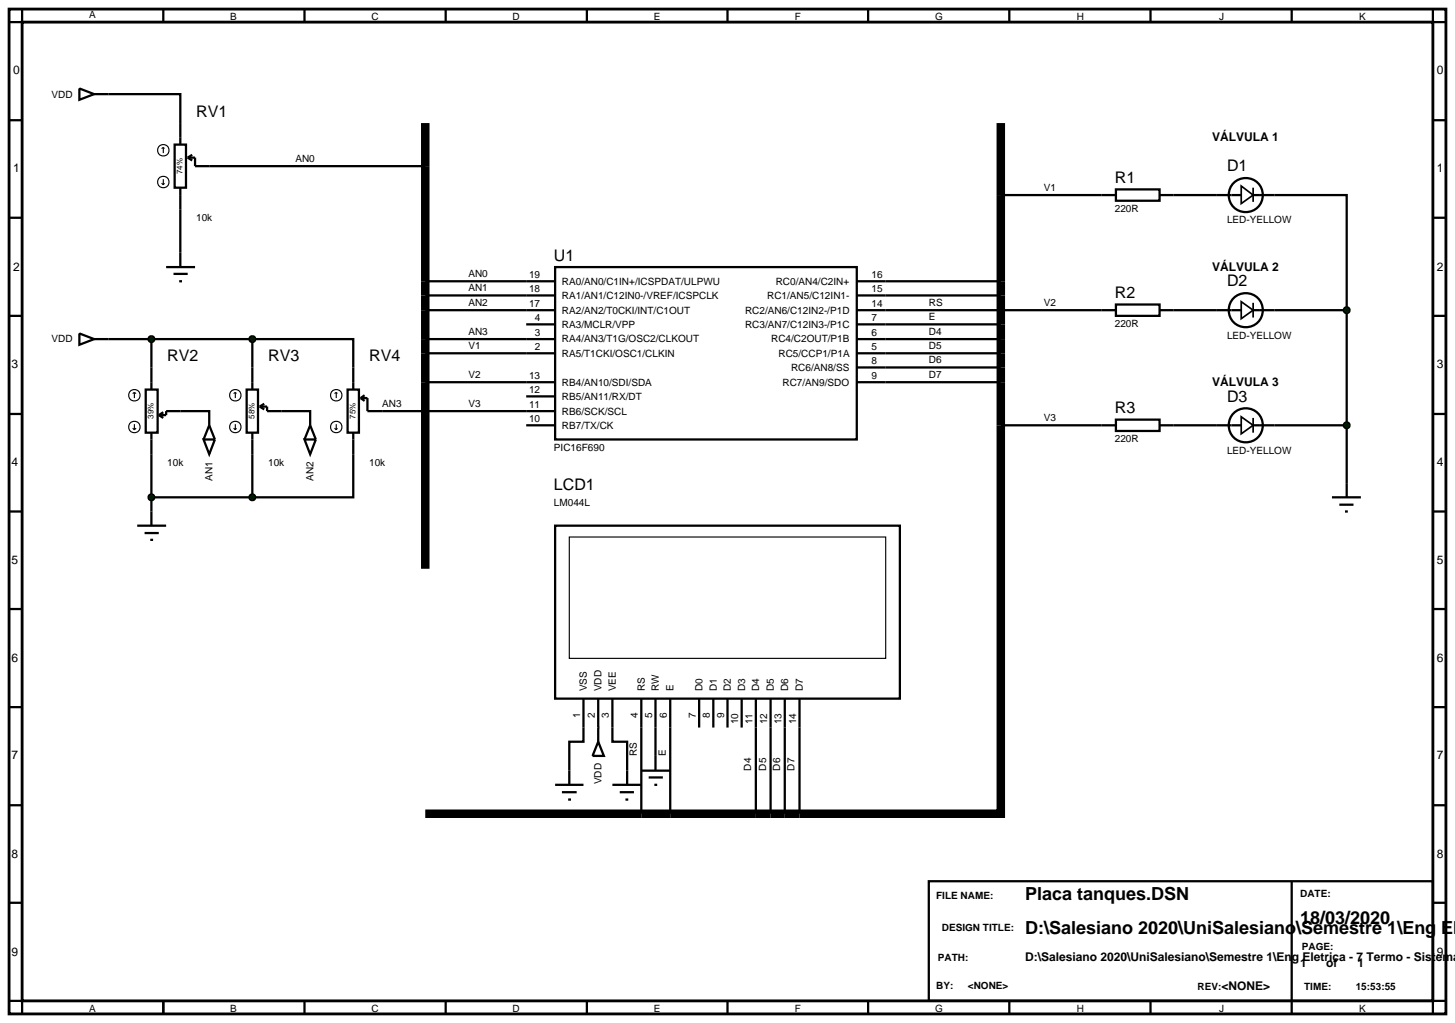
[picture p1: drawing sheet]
<svg xmlns="http://www.w3.org/2000/svg" width="257mm" height="180mm" viewBox="0 0 257 180" stroke-linecap="round" stroke-linejoin="round" font-family="sans-serif">
<path d="M1.6 1.6h253.4v177.2h-253.4zM3.9 3.9h248.8v172.6h-248.8z" fill="none" stroke="#000" stroke-width=".5"/>
<g fill="none" stroke="#000" stroke-width=".4">
<path d="M3.9 1.6v2.3h-2.3M14 15.6l2.6 1-2.6 1zM16.6 16.6h15.2v8.9M28.8 1.6v2.3M53.7 1.6v2.3M78.6 1.6v2.3M103.5 1.6v2.3M128.3 1.6v2.3M153.1 1.6v2.3M178 1.6v2.3M202.9 1.6v2.3M227.8 1.6v2.3"/>
<path d="M252.7 1.6v2.3h2.3M1.6 21.2h2.3M1.6 38.4h2.3M30.8 25.5h2v7.6h-2zM31.8 33.1v14M33.1 27.8h1.3v1.5h40.6M33.1 27.8l.8 .5M33.9 27.3l-.8 .5M176.5 34.4h17.8M207 34.4h7.6M224.8 34.4h12.7v20.3M252.7 21.2h2.3"/>
<path d="M252.7 38.4h2.3M1.6 55.7h2.3M14 58.8l2.6 1-2.6 1zM16.6 59.8h27.9M26.7 59.8v8.9M29.3 47.1h5.1M30.6 48.3h2.5M31.6 49.6h.5M44.5 59.8h17.8v8.9M44.5 59.8v8.9M75 49.6h22.9M75 52.1h22.9"/>
<path d="M75 54.7h22.9M75 59.8h22.9M92.8 57.2h5.1M97.9 47.1h53.2v30.4h-53.2zM151.1 49.6h25.4M151.1 52.1h25.4M151.1 54.7h43.2M151.1 59.8h25.4M151.1 57.2h25.4M207 54.7h7.6M224.8 54.7h12.7M237.5 54.7v30.5"/>
<path d="M252.7 55.7h2.3M1.6 73h2.3M25.7 68.7h2.1v7.6h-2.1zM26.7 76.3v13.9M28 73.2h1.3v-.7h7.6v2.5M28 73.2l.8 .5M28.8 72.7l-.8 .5M43.5 68.7h2v7.6h-2zM44.5 76.3v11.4M45.8 71.7h1.3v.8h7.6v2.5M45.8 71.7l.8 .5M46.6 71.2l-.8 .5"/>
<path d="M61.3 68.7h2v7.6h-2zM62.3 76.3v11.4h-17.8M63.6 70.2h1.2v2.3h33.1M63.6 70.2l.7 .5M64.3 69.7l-.7 .5M75 62.3h22.9M75 67.4h22.9M92.8 75h5.1M92.8 69.9h5.1M151.1 62.3h25.4M151.1 67.4h25.4M151.1 64.8h25.4"/>
<path d="M176.5 75h17.8M207 75h7.6M224.8 75h12.7M252.7 73h2.3M1.6 90.2h2.3M26.7 87.7h17.8M252.7 90.2h2.3M1.6 107.4h2.3M252.7 107.4h2.3M1.6 124.7h2.3M102.9 128.3v2.5h-2.5v5.1M108 128.3v2.5h2.6v5.1"/>
<path d="M113.1 128.3v15.2M115.6 128.3v5M118.2 128.3v15.2M133.3 128.3v15.2M135.9 128.3v15.2M138.4 128.3v15.2M141 128.3v15.2M252.7 124.7h2.3M1.6 142h2.3M1.6 159.2h2.3M163.8 155.4h88.9v21.1h-88.9zM227.8 155.4v23.4"/>
<path d="M252.7 142h2.3M252.7 159.2h2.3M1.6 176.5h2.3v2.3M28.8 176.5v2.3M53.7 176.5v2.3M78.6 176.5v2.3M103.5 176.5v2.3M128.3 176.5v2.3M153.1 176.5v2.3M178 176.5v2.3M202.9 176.5v2.3M255 176.5h-2.3v2.3"/>
</g>
<path d="M75 21.7v78.6M176.5 21.7v121.8h-101.5" fill="none" stroke="#000" stroke-width="1.5" stroke-linecap="butt"/>
<g fill="none" stroke="#000" stroke-width=".2">
<path d="M28.5 32.3l.3 .3M28.8 26l-.3 .2M28.8 26l.2 .2M28.8 26v1M28.8 31.6v1M29 32.3l-.2 .3M23.4 75.5l.3 .3M23.7 69.2l-.3 .2M23.7 69.2l.3 .2M23.7 69.2v1M23.7 74.8v1M24 75.5l-.3 .3"/>
<path d="M41.2 75.5l.3 .3M41.5 69.2l-.3 .2M41.5 69.2l.2 .2M41.5 69.2v1M41.5 74.8v1M41.7 75.5l-.2 .3M59 75.5l.3 .3M59.3 69.2l-.3 .2M59.3 69.2l.2 .2M59.3 69.2v1M59.3 74.8v1M59.5 75.5l-.2 .3"/>
<circle cx="28.8" cy="26.5" r="1.01"/>
<circle cx="28.8" cy="32.1" r="1.01"/>
<circle cx="23.7" cy="69.7" r="1.01"/>
<circle cx="23.7" cy="75.3" r="1.01"/>
<circle cx="41.5" cy="69.7" r="1.01"/>
<circle cx="41.5" cy="75.3" r="1.01"/>
<circle cx="59.3" cy="69.7" r="1.01"/>
<circle cx="59.3" cy="75.3" r="1.01"/>
</g>
<g fill="#004000" stroke="#000" stroke-width=".4">
<path d="M44.1 59.5l.4-.2-.5 .5zM44.5 59.3l.4 .2 .1 .3zM44.5 60.3l.5-.5-.1 .3zM44 59.8l.5 .5-.3-.1z"/>
<path d="M26.4 59.4l.3-.1-.5 .5zM26.7 59.3l.4 .2 .1 .3zM26.7 60.3l.5-.5-.1 .3zM26.2 59.8l.5 .5-.4-.2z"/>
</g>
<g fill="#004000">
<path d="M44 59.8l.5-.5 .5 .5-.5 .5z"/>
<path d="M26.7 59.3l.5 .5-.5 .5-.5-.5z"/>
</g>
<path d="M24.2 92.7h5.1M25.5 94h2.5M26.5 95.2h.5M26.7 90.2v2.5" fill="none" stroke="#000" stroke-width=".4"/>
<g fill="#004000" stroke="#000" stroke-width=".4">
<path d="M26.3 87.4l.4-.2-.5 .5zM26.7 87.2l.4 .2 .1 .3zM27.2 87.7l-.1 .3-.4 .2zM26.2 87.7l.5 .5-.4-.2z"/>
<path d="M44.1 87.4l.4-.2-.5 .5zM44.5 87.2l.4 .2 .1 .3zM45 87.7l-.1 .3-.4 .2zM44 87.7l.5 .5-.4-.2z"/>
</g>
<g fill="#004000">
<path d="M26.2 87.7l.5-.5 .5 .5-.5 .5z"/>
<path d="M44 87.7l.5-.5 .5 .5-.5 .5z"/>
</g>
<g fill="none" stroke="#000" stroke-width=".4">
<path d="M194.3 34.4h2.5M196.8 33.4h7.7v2h-7.7zM204.5 34.4h2.5M214.6 34.4h4.3M221 34.4h3.8M194.3 54.7h2.5M196.8 53.7h7.7v2h-7.7zM204.5 54.7h2.5M214.6 54.7h4.3M221 54.7h3.8M35.9 77.5h2l-1 2.6zM35.9 77.5l1-2.5 1 2.5"/>
<path d="M53.7 77.5h2l-1 2.6zM53.7 77.5l1-2.5 1 2.5M194.3 75h2.5M196.8 74h7.7v2h-7.7zM204.5 75h2.5M214.6 75h4.3M221 75h3.8M234.9 87.7h5.1M236.2 89h2.5M237.2 90.2h.5M237.5 85.2v2.5"/>
<circle cx="219.7" cy="34.4" r="3"/>
<circle cx="219.7" cy="54.7" r="3"/>
<circle cx="219.7" cy="75" r="3"/>
</g>
<path d="M218.9 32.8l2.1 1.6-2.1 1.5zM221 33.1v2.5M218.9 53.2l2.1 1.5-2.1 1.5zM221 53.4v2.6M218.9 73.5l2.1 1.5-2.1 1.5zM221 73.7v2.6" fill="none" stroke="#000" stroke-width=".3"/>
<g fill="#004000" stroke="#000" stroke-width=".4">
<path d="M237.1 54.4l.4-.2-.5 .5zM237.5 54.2l.3 .1 .2 .4zM237.5 55.2l.5-.5-.2 .4zM237 54.7l.5 .5-.4-.2z"/>
<path d="M237.1 74.7l.4-.2-.5 .5zM237.5 74.5l.3 .1 .2 .4zM238 75l-.1 .3-.4 .2zM237 75l.5 .5-.4-.2z"/>
</g>
<g fill="#004000">
<path d="M237 54.7l.5-.5 .5 .5-.5 .5z"/>
<path d="M237 75l.5-.5 .5 .5-.5 .5z"/>
</g>
<g fill="none" stroke="#000" stroke-width=".4">
<path d="M97.9 92.7h60.8v30.5h-60.8zM97.9 138.4h5M99.1 139.7h2.6M100.4 135.9v2.5M102.9 123.2v5.1M105.5 130.8l1 2.5h-2zM105.5 123.2v7.6M108 123.2v5.1M108 138.4h5.1M109.3 139.7h2.5M110.6 135.9v2.5M113.1 123.2v5.1"/>
<path d="M113.1 135.9h5.1M114.4 137.1h2.5M115.4 138.4h.5M115.6 123.2v5.1M115.6 133.3v2.6M118.2 123.2v5.1M123.3 123.2v5.1M125.8 123.2v5.1M128.3 123.2v5.1M130.8 123.2v5.1M133.3 123.2v5.1M135.9 123.2v5.1"/>
<path d="M138.4 123.2v5.1M141 123.2v5.1M100.2 141h.5M110.3 141h.5"/>
</g>
<path d="M100.4 94.7h55.8v21.4h-55.8z" fill="none" stroke="#000" stroke-width=".2"/>
<g font-size="3.2">
<text x="180.8" y="158.8">Placa tanques.DSN</text>
<text x="180.8" y="164.7">D:\Salesiano 2020\UniSalesiano\Semestre 1\Eng Ele</text>
<text x="229.3" y="162.9">18/03/2020</text>
</g>
<g font-size="2.8">
<text x="34.6" y="20.6">RV1</text>
<text x="196.6" y="32.3">R1</text>
<text x="216.4" y="30.2">D1</text>
<text x="97.7" y="46">U1</text>
<text x="196.6" y="52.6">R2</text>
<text x="216.4" y="50.5">D2</text>
<text x="29.5" y="63.7">RV2</text>
<text x="47.3" y="63.7">RV3</text>
<text x="65.1" y="63.7">RV4</text>
<text x="216.4" y="70.9">D3</text>
<text x="196.6" y="72.9">R3</text>
<text x="97.7" y="86.5">LCD1</text>
</g>
<g font-size="2.1">
<text x="2.3" y="13.1">0</text>
<text x="253.4" y="13.1">0</text>
<text x="213.8" y="24.8">VÁLVULA 1</text>
<text x="2.3" y="30.4">1</text>
<text x="253.4" y="30.4">1</text>
<text x="2.3" y="47.7">2</text>
<text x="213.8" y="47.7">VÁLVULA 2</text>
<text x="253.4" y="47.7">2</text>
<text x="2" y="64.9">3</text>
<text x="253.4" y="64.9">3</text>
<text x="213.8" y="68">VÁLVULA 3</text>
<text x="2" y="82.2">4</text>
<text x="253.4" y="82.2">4</text>
<text x="2" y="99.4">5</text>
<text x="253.4" y="99.4">5</text>
<text x="2" y="116.7">6</text>
<text x="253.4" y="116.7">6</text>
<text x="2" y="133.9">7</text>
<text x="253.4" y="133.9">7</text>
<text x="2" y="151.2">8</text>
<text x="253.4" y="151.2">8</text>
<text x="2" y="168.5">9</text>
<text x="180.8" y="169.5">D:\Salesiano 2020\UniSalesiano\Semestre 1\Eng Eletrica - 7 Termo - Sistemas</text>
<text x="229.3" y="170.5">1</text>
<text x="233.9" y="170.5">of</text>
<text x="239.4" y="170.5">1</text>
<text x="253.4" y="168.5">9</text>
<text x="215.4" y="174.6">&lt;NONE&gt;</text>
</g>
<g font-size="1.8">
<text x="15.7" y="3.2">A</text>
<text x="40.6" y="3.5">B</text>
<text x="65.5" y="3.5">C</text>
<text x="90.4" y="3.5">D</text>
<text x="115.3" y="3.5">E</text>
<text x="140.2" y="3.5">F</text>
<text x="164.9" y="3.5">G</text>
<text x="189.9" y="3.5">H</text>
<text x="215" y="3.5">J</text>
<text x="239.7" y="3.5">K</text>
<text x="9.1" y="17.2">VDD</text>
<text x="52.1" y="28.5">AN0</text>
<text x="184.1" y="33.6">V1</text>
<text x="34.6" y="38.9">10k</text>
<text x="196.6" y="37.4">220R</text>
<text x="216.4" y="39.4">LED-YELLOW</text>
<text x="82.6" y="48.8">AN0</text>
<text x="82.6" y="51.3">AN1</text>
<text x="82.6" y="53.9">AN2</text>
<text x="93.3" y="49">19</text>
<text x="93.3" y="51.5">18</text>
<text x="99.1" y="50.2">RA0/AN0/C1IN+/ICSPDAT/ULPWU</text>
<text x="99.1" y="52.7">RA1/AN1/C12IN0-/VREF/ICSPCLK</text>
<text x="135.3" y="52.7">RC1/AN5/C12IN1-</text>
<text x="136.8" y="50.2">RC0/AN4/C2IN+</text>
<text x="153.7" y="49">16</text>
<text x="153.7" y="51.5">15</text>
<text x="163.8" y="53.9">RS</text>
<text x="184.1" y="53.9">V2</text>
<text x="82.6" y="59">AN3</text>
<text x="93.3" y="54.1">17</text>
<text x="94.3" y="59.2">3</text>
<text x="94.3" y="56.6">4</text>
<text x="99.1" y="57.8">RA3/MCLR/VPP</text>
<text x="99.1" y="55.3">RA2/AN2/T0CKI/INT/C1OUT</text>
<text x="131.4" y="55.3">RC2/AN6/C12IN2-/P1D</text>
<text x="131.4" y="57.8">RC3/AN7/C12IN3-/P1C</text>
<text x="153.7" y="54.1">14</text>
<text x="153.7" y="56.6">7</text>
<text x="153.7" y="59.2">6</text>
<text x="163.8" y="56.4">E</text>
<text x="163.8" y="59">D4</text>
<text x="196.6" y="57.7">220R</text>
<text x="216.4" y="59.7">LED-YELLOW</text>
<text x="9.1" y="60.4">VDD</text>
<text x="82.6" y="61.5">V1</text>
<text x="94.3" y="61.7">2</text>
<text x="99.1" y="60.4">RA4/AN3/T1G/OSC2/CLKOUT</text>
<text x="99.1" y="62.9">RA5/T1CKI/OSC1/CLKIN</text>
<text x="136" y="60.4">RC4/C2OUT/P1B</text>
<text x="137.3" y="62.9">RC5/CCP1/P1A</text>
<text x="139.5" y="65.4">RC6/AN8/SS</text>
<text x="153.7" y="61.7">5</text>
<text x="153.7" y="64.2">8</text>
<text x="163.8" y="61.5">D5</text>
<text x="163.8" y="64">D6</text>
<text x="67.4" y="71.7">AN3</text>
<text x="82.6" y="71.7">V3</text>
<text x="82.6" y="66.6">V2</text>
<text x="93.3" y="66.8">13</text>
<text x="93.3" y="69.3">12</text>
<text x="93.3" y="71.9">11</text>
<text x="99.1" y="68">RB4/AN10/SDI/SDA</text>
<text x="99.1" y="70.5">RB5/AN11/RX/DT</text>
<text x="138" y="68">RC7/AN9/SDO</text>
<text x="153.7" y="66.8">9</text>
<text x="163.8" y="66.6">D7</text>
<text x="93.3" y="74.4">10</text>
<text x="99.1" y="75.6">RB7/TX/CK</text>
<text x="99.1" y="73.1">RB6/SCK/SCL</text>
<text x="184.1" y="74.2">V3</text>
<text x="196.6" y="78">220R</text>
<text x="29.5" y="82.1">10k</text>
<text x="47.3" y="82.1">10k</text>
<text x="65.1" y="82.1">10k</text>
<text x="97.7" y="79.6">PIC16F690</text>
<text x="216.4" y="80.1">LED-YELLOW</text>
<text x="37.5" y="84.8" transform="rotate(-90 37.5 84.8)">AN1</text>
<text x="55.3" y="84.8" transform="rotate(-90 55.3 84.8)">AN2</text>
<text x="97.7" y="89.3">LM044L</text>
<text x="103.5" y="121.9" transform="rotate(-90 103.5 121.9)">VSS</text>
<text x="106.1" y="121.9" transform="rotate(-90 106.1 121.9)">VDD</text>
<text x="108.6" y="121.9" transform="rotate(-90 108.6 121.9)">VEE</text>
<text x="113.7" y="121.9" transform="rotate(-90 113.7 121.9)">RS</text>
<text x="116.2" y="121.9" transform="rotate(-90 116.2 121.9)">RW</text>
<text x="118.8" y="121.9" transform="rotate(-90 118.8 121.9)">E</text>
<text x="123.9" y="121.9" transform="rotate(-90 123.9 121.9)">D0</text>
<text x="126.4" y="121.9" transform="rotate(-90 126.4 121.9)">D1</text>
<text x="128.9" y="121.9" transform="rotate(-90 128.9 121.9)">D2</text>
<text x="131.4" y="121.9" transform="rotate(-90 131.4 121.9)">D3</text>
<text x="133.9" y="121.9" transform="rotate(-90 133.9 121.9)">D4</text>
<text x="136.5" y="121.9" transform="rotate(-90 136.5 121.9)">D5</text>
<text x="139" y="121.9" transform="rotate(-90 139 121.9)">D6</text>
<text x="141.6" y="121.9" transform="rotate(-90 141.6 121.9)">D7</text>
<text x="102.3" y="126.7" transform="rotate(-90 102.3 126.7)">1</text>
<text x="104.9" y="126.7" transform="rotate(-90 104.9 126.7)">2</text>
<text x="107.4" y="126.7" transform="rotate(-90 107.4 126.7)">3</text>
<text x="112.5" y="126.7" transform="rotate(-90 112.5 126.7)">4</text>
<text x="115" y="126.7" transform="rotate(-90 115 126.7)">5</text>
<text x="117.6" y="126.7" transform="rotate(-90 117.6 126.7)">6</text>
<text x="122.7" y="126.7" transform="rotate(-90 122.7 126.7)">7</text>
<text x="125.2" y="126.7" transform="rotate(-90 125.2 126.7)">8</text>
<text x="127.7" y="126.7" transform="rotate(-90 127.7 126.7)">9</text>
<text x="130.2" y="127.7" transform="rotate(-90 130.2 127.7)">10</text>
<text x="132.7" y="127.7" transform="rotate(-90 132.7 127.7)">11</text>
<text x="135.3" y="127.7" transform="rotate(-90 135.3 127.7)">12</text>
<text x="137.8" y="127.7" transform="rotate(-90 137.8 127.7)">13</text>
<text x="140.4" y="127.7" transform="rotate(-90 140.4 127.7)">14</text>
<text x="112.3" y="133.3" transform="rotate(-90 112.3 133.3)">RS</text>
<text x="117.4" y="133.3" transform="rotate(-90 117.4 133.3)">E</text>
<text x="132.5" y="135.9" transform="rotate(-90 132.5 135.9)">D4</text>
<text x="135.1" y="135.9" transform="rotate(-90 135.1 135.9)">D5</text>
<text x="137.6" y="135.9" transform="rotate(-90 137.6 135.9)">D6</text>
<text x="140.1" y="135.9" transform="rotate(-90 140.1 135.9)">D7</text>
<text x="106.1" y="138.3" transform="rotate(-90 106.1 138.3)">VDD</text>
<text x="165.1" y="158.6">FILE NAME:</text>
<text x="229.3" y="158.1">DATE:</text>
<text x="166.1" y="164.2">DESIGN TITLE:</text>
<text x="229.6" y="167.5">PAGE:</text>
<text x="165.4" y="169.5">PATH:</text>
<text x="15.7" y="178.4">A</text>
<text x="40.6" y="178.4">B</text>
<text x="65.5" y="178.4">C</text>
<text x="90.4" y="178.4">D</text>
<text x="115.3" y="178.4">E</text>
<text x="140.2" y="178.4">F</text>
<text x="164.9" y="178.4">G</text>
<text x="165.1" y="174.4">BY:</text>
<text x="170.7" y="174.4">&lt;NONE&gt;</text>
<text x="189.9" y="178.4">H</text>
<text x="211.2" y="174.6">REV:</text>
<text x="215" y="178.4">J</text>
<text x="230" y="174.6">TIME:</text>
<text x="239.1" y="174.6">15:53:55</text>
<text x="239.7" y="178.4">K</text>
</g>
<g font-size="1.4">
<text x="32.2" y="30.7" transform="rotate(-90 32.2 30.7)">74%</text>
<text x="27.1" y="73.9" transform="rotate(-90 27.1 73.9)">39%</text>
<text x="44.9" y="73.9" transform="rotate(-90 44.9 73.9)">58%</text>
<text x="62.7" y="73.9" transform="rotate(-90 62.7 73.9)">75%</text>
</g>
</svg>
